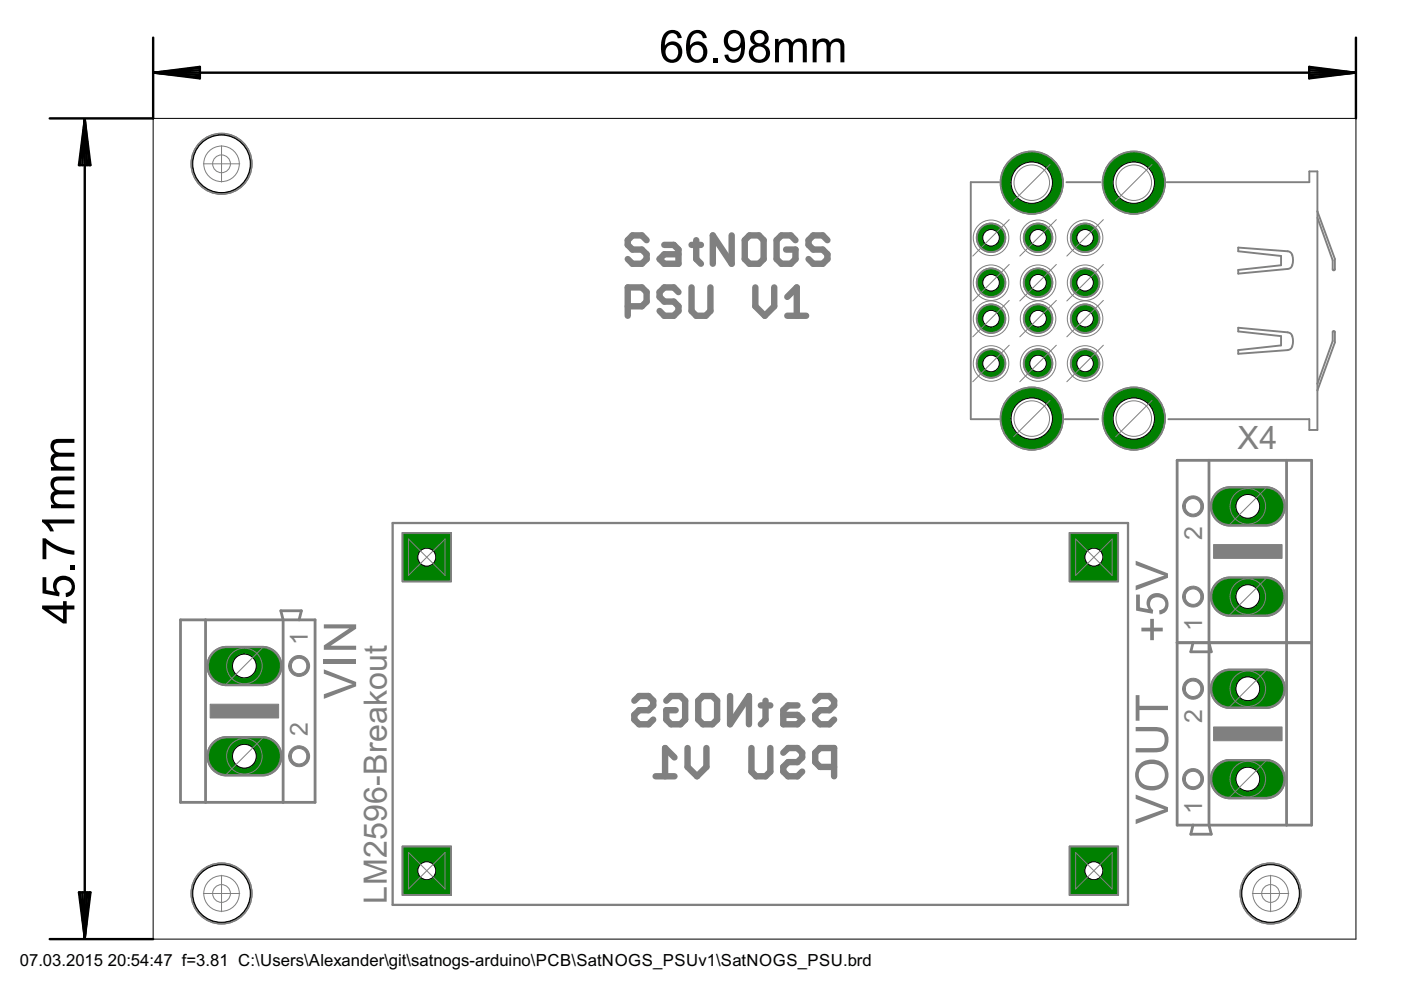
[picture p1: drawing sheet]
<svg xmlns="http://www.w3.org/2000/svg" width="297mm" height="210mm" viewBox="0 0 297 210" stroke-linecap="round" stroke-linejoin="round" font-family="sans-serif">
<g fill="none" stroke="#808080" stroke-width="1.4">
<path d="M137.1 50.9l-1-1h-2l-1 1v1l1 1h2l1 1v1l-1 1h-2l-1-1M140.8 51.9h2.1l.9 1v3h-3l-1-1 1-1h3M146.6 51.9h2M147.6 50.9v4l1 1M155.1 49.9v6l-4-6v6M158.9 49.9h2l1 1v4l-1 1h-2l-1-1v-4zM168.7 50.9l-1-1h-2l-1 1v4l1 1h2l1-1v-2h-2M175.4 50.9l-1-1h-2l-1 1v1l1 1h2l1 1v1l-1 1h-2l-1-1M133.1 64.9h3l1-1v-2l-1-1h-3v6.1M143.8 61.9l-.9-1h-2.1l-1 1v1l1 1h2.1l.9 1v1l-.9 1.1h-2.1l-1-1.1M146.6 60.9v5l1 1.1h2l1-1.1v-5M160.1 60.9v4l2.1 2.1 1.9-2.1v-4"/>
<path d="M166.9 67h4M166.9 62.9l2-2v6.1M134.5 148.6l1-1h2l1 1v1l-1 1h-2l-1 1v1l1 1h2l1-1M141.3 148.6l1-1h2l1 1v4l-1 1h-2l-1-1v-2h2M145.8 158.6v4l2 2 2-2v-4M149 147.6h2l1 1v4l-1 1h-2l-1-1v-4zM154.8 147.6v6l4-6v6M159.3 158.6v5l1 1h2l1-1v-5M161.3 149.6h2M162.3 148.6v4l-1 1M166.1 159.6l1-1h2l1 1v1l-1 1h-2l-1 1v1l1 1h2l1-1M169.1 149.6h-2l-1 1v3h3l1-1-1-1h-3"/>
<path d="M172.8 148.6l1-1h2.1l.9 1v1l-.9 1h-2.1l-1 1v1l1 1h2.1l.9-1M139 164.6h4M143 160.6l-2-2v6M176.8 162.6h-3l-1-1v-2l1-1h3v6"/>
</g>
<g fill="#808080" stroke="#808080" stroke-width=".21">
<path d="M61.9 158.7a2.22 2.22 0 0 1 3.5 .6 2.22 2.22 0 0 1-1.4 3.2 2.22 2.22 0 0 1-2.8-2.2h.6a1.64 1.64 0 0 1 2.3-1.5 1.64 1.64 0 0 1 .3 2.8 1.64 1.64 0 0 1-2.6-.9v-.4h-.6a2.11 2.11 0 0 1 .7-1.6z" fill-rule="evenodd"/>
<path d="M61.9 139.6a2.22 2.22 0 0 1 3.5 .5 2.22 2.22 0 0 1-1.4 3.3 2.22 2.22 0 0 1-2.8-2.2h.6a1.64 1.64 0 0 1 2.3-1.6 1.64 1.64 0 0 1 .4 2.8 1.64 1.64 0 0 1-2.7-.9v-.3h-.6a2.03 2.03 0 0 1 .7-1.6z" fill-rule="evenodd"/>
<path d="M251.4 144.4a2.23 2.23 0 0 1 3.5 .6 2.23 2.23 0 0 1-1.4 3.2 2.23 2.23 0 0 1-2.8-2.2h.6a1.65 1.65 0 0 1 2.4-1.4 1.65 1.65 0 0 1 .2 2.8 1.65 1.65 0 0 1-2.6-1v-.4h-.6a2.33 2.33 0 0 1 .7-1.6z" fill-rule="evenodd"/>
<path d="M251.4 163.6a2.23 2.23 0 0 1 3.5 .5 2.23 2.23 0 0 1-1.4 3.2 2.23 2.23 0 0 1-2.8-2.1h.6a1.65 1.65 0 0 1 2.4-1.4 1.65 1.65 0 0 1 .2 2.8 1.65 1.65 0 0 1-2.6-1.1v-.3h-.6a2.33 2.33 0 0 1 .7-1.6z" fill-rule="evenodd"/>
<path d="M251.4 105.7a2.23 2.23 0 0 1 3.5 .6 2.23 2.23 0 0 1-1.4 3.2 2.23 2.23 0 0 1-2.8-2.1h.6a1.65 1.65 0 0 1 2.4-1.4 1.65 1.65 0 0 1 .2 2.8 1.65 1.65 0 0 1-2.6-1.1v-.3h-.6a2.33 2.33 0 0 1 .7-1.7z" fill-rule="evenodd"/>
<path d="M251.4 124.9a2.23 2.23 0 0 1 3.5 .5 2.23 2.23 0 0 1-1.4 3.3 2.23 2.23 0 0 1-2.8-2.2h.6a1.65 1.65 0 0 1 2.4-1.4 1.65 1.65 0 0 1 .2 2.8 1.65 1.65 0 0 1-2.6-1.1v-.3h-.6a2.33 2.33 0 0 1 .7-1.6z" fill-rule="evenodd"/>
<circle cx="47" cy="189.4" r="6.5"/>
<circle cx="269.4" cy="189.4" r="6.5"/>
<circle cx="47" cy="34.7" r="6.5"/>
<circle cx="240.4" cy="88.8" r="6.7"/>
<circle cx="240.4" cy="38.7" r="6.7"/>
<circle cx="218.8" cy="88.8" r="6.7"/>
<circle cx="218.8" cy="38.7" r="6.7"/>
<circle cx="230.1" cy="50.4" r="3.1"/>
<circle cx="220.1" cy="50.4" r="3.1"/>
<circle cx="210.1" cy="50.4" r="3.1"/>
<circle cx="230.1" cy="67.6" r="3.1"/>
<circle cx="220.1" cy="67.6" r="3.1"/>
<circle cx="210.1" cy="67.6" r="3.1"/>
<circle cx="210.1" cy="59.9" r="3.1"/>
<circle cx="220.1" cy="59.9" r="3.1"/>
<circle cx="230.1" cy="59.9" r="3.1"/>
<circle cx="210.1" cy="77.1" r="3.1"/>
<circle cx="220.1" cy="77.1" r="3.1"/>
<circle cx="230.1" cy="77.1" r="3.1"/>
</g>
<g fill="#808080" stroke="#808080" stroke-width=".21">
<path d="M85.3 179.4h10.4v10.4h-10.4z"/>
<path d="M85.3 112.9h10.4v10.5h-10.4z"/>
<path d="M226.7 179.4h10.5v10.4h-10.5z"/>
<path d="M226.7 112.9h10.5v10.5h-10.5z"/>
<path d="M44.9 138.5l1.3-1 1-.4h8.7a4.2 4.2 0 0 1 3.9 4.1 4.2 4.2 0 0 1-3.9 4.2h-8.1a4.2 4.2 0 0 1-3.6-2.6 4.2 4.2 0 0 1 .7-4.3z"/>
<path d="M44.9 157.6l1.3-1 1-.3 8.7-.1a4.2 4.2 0 0 1 3.9 4.1 4.2 4.2 0 0 1-3.9 4.2h-8.1a4.2 4.2 0 0 1-3.6-2.5 4.2 4.2 0 0 1 .7-4.4z"/>
<path d="M257.7 162.5l1.3-1 1-.4 8.6-.1a4.2 4.2 0 0 1 3.9 4.2 4.2 4.2 0 0 1-3.9 4.2h-8.1a4.2 4.2 0 0 1-3.5-2.6 4.2 4.2 0 0 1 .7-4.3z"/>
<path d="M257.7 143.3l1.3-1 1-.4h8.6a4.2 4.2 0 0 1 3.9 4.1 4.2 4.2 0 0 1-3.9 4.2h-8.1a4.2 4.2 0 0 1-3.5-2.6 4.2 4.2 0 0 1 .7-4.3z"/>
<path d="M257.7 123.8l1.3-1 1-.4 8.6-.1a4.2 4.2 0 0 1 3.9 4.2 4.2 4.2 0 0 1-3.9 4.2h-8.1a4.2 4.2 0 0 1-3.5-2.6 4.2 4.2 0 0 1 .7-4.3z"/>
<path d="M257.7 104.6l1.3-1 1-.3 8.6-.1a4.2 4.2 0 0 1 3.9 4.2 4.2 4.2 0 0 1-3.9 4.1h-8.1a4.2 4.2 0 0 1-3.5-2.5 4.2 4.2 0 0 1 .7-4.4z"/>
<path d="M44.6 149.3h14.5v2.9h-14.5z"/>
<path d="M257.3 154.1h14.5v3h-14.5z"/>
<path d="M257.3 115.5h14.5v2.9h-14.5z"/>
</g>
<path d="M83.2 110.9h156v81h-156z" fill="none" stroke="#808080" stroke-width=".49"/>
<path d="M249.6 97.6h28.5v77.3h-28.5zM256.3 97.6v77.3l.5 2h-4.3l.4-2M272.8 97.6v77.3M38.3 131.4h28.5v38.7h-28.5zM43.6 131.4v38.7M63.4 131.4l.5-1.9h-4.4l.5 1.9v38.7M249.6 136.3h28.5M252.9 136.3l-.4 1.9h4.3l-.5-1.9" fill="none" stroke="#808080" stroke-width=".59"/>
<path d="M211.8 38.6h-6v50.3h6M226.1 38.6h7.2M247.3 38.6h30.3v-2.3h1.7v54.9h-1.7v-2.3h-29.9M262.5 52.5l10.5 .8 .5 .1a2.63 2.63 0 0 1 0 3.5l-11 1.1v-.8l9.1-1v-1.9l-9.1-1zM279.3 44.8l3.7 10.1v2.2l-.1 .2h-.2l-.1-.2v-1.9l-3.3-9.1M262.5 69.5l10.5 1 .5 .1a2.63 2.63 0 0 1 0 3.5l-.5 .1-10.5 .8v-.8l9.1-1v-1.9l-9.1-1zM225.7 88.9h7.2M279.3 81.4l3.3-9.1v-1.9l.2-.2 .2 .2v2.2l-3.7 10.2" fill="none" stroke="#808080" stroke-width=".4"/>
<path d="M85.7 179.8h9.6v9.6h-9.6z" fill="#008000" stroke="#008000" stroke-width=".21"/>
<circle cx="90.5" cy="184.6" r="1.91" fill="#fff" stroke="#000" stroke-width=".21"/>
<path d="M85.7 113.3h9.6v9.7h-9.6z" fill="#008000" stroke="#008000" stroke-width=".21"/>
<circle cx="90.5" cy="118.1" r="1.91" fill="#fff" stroke="#000" stroke-width=".21"/>
<path d="M227.1 179.8h9.6v9.6h-9.6z" fill="#008000" stroke="#008000" stroke-width=".21"/>
<circle cx="231.9" cy="184.6" r="1.91" fill="#fff" stroke="#000" stroke-width=".21"/>
<path d="M227.1 113.3h9.6v9.7h-9.6z" fill="#008000" stroke="#008000" stroke-width=".21"/>
<circle cx="231.9" cy="118.1" r="1.91" fill="#fff" stroke="#000" stroke-width=".21"/>
<path d="M48 141.2h7.6" fill="none" stroke="#008000" stroke-width="7.6"/>
<circle cx="51.8" cy="141.2" r="2.52" fill="#fff" stroke="#000" stroke-width=".21"/>
<path d="M48 160.3h7.6" fill="none" stroke="#008000" stroke-width="7.6"/>
<circle cx="51.8" cy="160.3" r="2.52" fill="#fff" stroke="#000" stroke-width=".21"/>
<path d="M260.8 165.2h7.5" fill="none" stroke="#008000" stroke-width="7.6"/>
<circle cx="264.6" cy="165.2" r="2.52" fill="#fff" stroke="#000" stroke-width=".21"/>
<path d="M260.8 146h7.5" fill="none" stroke="#008000" stroke-width="7.6"/>
<circle cx="264.6" cy="146" r="2.52" fill="#fff" stroke="#000" stroke-width=".21"/>
<path d="M260.8 126.5h7.5" fill="none" stroke="#008000" stroke-width="7.6"/>
<circle cx="264.6" cy="126.5" r="2.52" fill="#fff" stroke="#000" stroke-width=".21"/>
<path d="M260.8 107.4h7.5" fill="none" stroke="#008000" stroke-width="7.6"/>
<circle cx="264.6" cy="107.4" r="2.52" fill="#fff" stroke="#000" stroke-width=".21"/>
<circle cx="240.4" cy="88.8" r="6.3" fill="#008000" stroke="#008000" stroke-width=".21"/>
<circle cx="240.4" cy="88.8" r="4.4" fill="#fff" stroke="#000" stroke-width=".21"/>
<circle cx="240.4" cy="38.7" r="6.3" fill="#008000" stroke="#008000" stroke-width=".21"/>
<circle cx="240.4" cy="38.7" r="4.4" fill="#fff" stroke="#000" stroke-width=".21"/>
<circle cx="218.8" cy="88.8" r="6.3" fill="#008000" stroke="#008000" stroke-width=".21"/>
<circle cx="218.8" cy="88.8" r="4.4" fill="#fff" stroke="#000" stroke-width=".21"/>
<circle cx="218.8" cy="38.7" r="6.3" fill="#008000" stroke="#008000" stroke-width=".21"/>
<circle cx="218.8" cy="38.7" r="4.4" fill="#fff" stroke="#000" stroke-width=".21"/>
<circle cx="230.1" cy="50.4" r="2.71" fill="#008000" stroke="#008000" stroke-width=".21"/>
<circle cx="230.1" cy="50.4" r="1.76" fill="#fff" stroke="#000" stroke-width=".21"/>
<circle cx="220.1" cy="50.4" r="2.71" fill="#008000" stroke="#008000" stroke-width=".21"/>
<circle cx="220.1" cy="50.4" r="1.76" fill="#fff" stroke="#000" stroke-width=".21"/>
<circle cx="210.1" cy="50.4" r="2.71" fill="#008000" stroke="#008000" stroke-width=".21"/>
<circle cx="210.1" cy="50.4" r="1.76" fill="#fff" stroke="#000" stroke-width=".21"/>
<circle cx="230.1" cy="67.6" r="2.71" fill="#008000" stroke="#008000" stroke-width=".21"/>
<circle cx="230.1" cy="67.6" r="1.76" fill="#fff" stroke="#000" stroke-width=".21"/>
<circle cx="220.1" cy="67.6" r="2.71" fill="#008000" stroke="#008000" stroke-width=".21"/>
<circle cx="220.1" cy="67.6" r="1.76" fill="#fff" stroke="#000" stroke-width=".21"/>
<circle cx="210.1" cy="67.6" r="2.71" fill="#008000" stroke="#008000" stroke-width=".21"/>
<circle cx="210.1" cy="67.6" r="1.76" fill="#fff" stroke="#000" stroke-width=".21"/>
<circle cx="210.1" cy="59.9" r="2.71" fill="#008000" stroke="#008000" stroke-width=".21"/>
<circle cx="210.1" cy="59.9" r="1.76" fill="#fff" stroke="#000" stroke-width=".21"/>
<circle cx="220.1" cy="59.9" r="2.71" fill="#008000" stroke="#008000" stroke-width=".21"/>
<circle cx="220.1" cy="59.9" r="1.76" fill="#fff" stroke="#000" stroke-width=".21"/>
<circle cx="230.1" cy="59.9" r="2.71" fill="#008000" stroke="#008000" stroke-width=".21"/>
<circle cx="230.1" cy="59.9" r="1.76" fill="#fff" stroke="#000" stroke-width=".21"/>
<circle cx="210.1" cy="77.1" r="2.71" fill="#008000" stroke="#008000" stroke-width=".21"/>
<circle cx="210.1" cy="77.1" r="1.76" fill="#fff" stroke="#000" stroke-width=".21"/>
<circle cx="220.1" cy="77.1" r="2.71" fill="#008000" stroke="#008000" stroke-width=".21"/>
<circle cx="220.1" cy="77.1" r="1.76" fill="#fff" stroke="#000" stroke-width=".21"/>
<circle cx="230.1" cy="77.1" r="2.71" fill="#008000" stroke="#008000" stroke-width=".21"/>
<circle cx="230.1" cy="77.1" r="1.76" fill="#fff" stroke="#000" stroke-width=".21"/>
<g fill="none" stroke="#000" stroke-width=".21">
<path d="M32.5 25.1h255v174h-255z"/>
<circle cx="47" cy="189.4" r="6.1"/>
</g>
<circle cx="47" cy="189.4" r="6.1" fill="#fff" stroke="#000" stroke-width=".21"/>
<circle cx="269.4" cy="189.4" r="6.1" fill="none" stroke="#000" stroke-width=".21"/>
<circle cx="269.4" cy="189.4" r="6.1" fill="#fff" stroke="#000" stroke-width=".21"/>
<circle cx="47" cy="34.7" r="6.1" fill="none" stroke="#000" stroke-width=".21"/>
<circle cx="47" cy="34.7" r="6.1" fill="#fff" stroke="#000" stroke-width=".21"/>
<g fill="none" stroke="#000" stroke-width=".51">
<path d="M32.5 8v17.1h-22M32.7 15.4h254.5M32.7 15.4l9.7-1.2v2.4zM32.7 15.4l9.7 .5M32.7 15.4l9.7 1M42.4 14.9l-9.7 .5M42.4 14.4l-9.7 1M277.6 14.2l9.6 1.2-9.6 1.2zM277.6 14.9l9.6 .5M277.6 14.4l9.6 1M287.2 15.4l-9.6 .5M287.2 15.4l-9.6 1"/>
<path d="M287.5 8v17.1M18 25.4v173.5M18 25.4l1.2 9.6h-2.5zM18 25.4l-.5 9.6M18 25.4l.5 9.6M18 25.4l-1 9.6M18 25.4l.9 9.6M10.5 199.1h22M16.7 189.2h2.5l-1.2 9.7zM17 189.2l1 9.7M17.5 189.2l.5 9.7M18.5 189.2l-.5 9.7"/>
<path d="M18.9 189.2l-.9 9.7"/>
</g>
<g fill="none" stroke="#808080" stroke-width=".21">
<path d="M43.1 34.7h7.7M47 30.9v7.7M222.6 34.9l-7.7 7.7M244.2 34.9l-7.7 7.7M214 46.6l-7.8 7.7M214 56.1l-7.8 7.7M224 46.6l-7.8 7.7M224 56.1l-7.8 7.7M233.9 46.6l-7.7 7.7M233.9 56.1l-7.7 7.7M214 63.7l-7.8 7.7M214 73.2l-7.8 7.7"/>
<path d="M224 63.7l-7.8 7.7M224 73.2l-7.8 7.7M233.9 63.7l-7.7 7.7M233.9 73.2l-7.7 7.7M222.6 84.9l-7.7 7.7M244.2 84.9l-7.7 7.7M86.6 114.3v7.7l7.8-7.7v7.7zM228 114.3v7.7l7.8-7.7v7.7zM268.4 103.5l-7.7 7.7M55.7 137.3l-7.8 7.8M268.4 122.6l-7.7 7.8M55.7 156.5l-7.8 7.7"/>
<path d="M268.4 142.2l-7.7 7.7M268.4 161.3l-7.7 7.7M43.1 189.4h7.7M47 185.6v7.7M86.6 180.7l7.8 7.8v-7.8l-7.8 7.8zM228 180.7l7.8 7.8v-7.8l-7.8 7.8zM265.5 189.4h7.8M269.4 185.6v7.7"/>
<circle cx="47" cy="34.7" r="3.8"/>
<circle cx="47" cy="34.7" r="1.88"/>
<circle cx="218.8" cy="38.7" r="3.8"/>
<circle cx="240.4" cy="38.7" r="3.8"/>
<circle cx="210.1" cy="59.9" r="3.8"/>
<circle cx="210.1" cy="50.4" r="3.8"/>
<circle cx="220.1" cy="50.4" r="3.8"/>
<circle cx="220.1" cy="59.9" r="3.8"/>
<circle cx="230.1" cy="50.4" r="3.8"/>
<circle cx="230.1" cy="59.9" r="3.8"/>
<circle cx="210.1" cy="77.1" r="3.8"/>
<circle cx="210.1" cy="67.6" r="3.8"/>
<circle cx="220.1" cy="77.1" r="3.8"/>
<circle cx="220.1" cy="67.6" r="3.8"/>
<circle cx="230.1" cy="67.6" r="3.8"/>
<circle cx="230.1" cy="77.1" r="3.8"/>
<circle cx="218.8" cy="88.8" r="3.8"/>
<circle cx="240.4" cy="88.8" r="3.8"/>
<circle cx="264.6" cy="107.4" r="3.8"/>
<circle cx="264.6" cy="126.5" r="3.8"/>
<circle cx="51.8" cy="141.2" r="3.8"/>
<circle cx="264.6" cy="146" r="3.8"/>
<circle cx="51.8" cy="160.3" r="3.8"/>
<circle cx="264.6" cy="165.2" r="3.8"/>
<circle cx="47" cy="189.4" r="3.8"/>
<circle cx="47" cy="189.4" r="1.88"/>
<circle cx="269.4" cy="189.4" r="3.8"/>
<circle cx="269.4" cy="189.4" r="1.88"/>
</g>
<g font-size="10.7">
<text x="139.8" y="13.2">66.98mm</text>
<text x="15.8" y="132.3" transform="rotate(-90 15.8 132.3)">45.71mm</text>
</g>
<g font-size="10.7" fill="#808080">
<text x="247.6" y="136.3" transform="rotate(-90 247.6 136.3)">+5V</text>
<text x="75.5" y="148.2" transform="rotate(-90 75.5 148.2)">VIN</text>
<text x="247.6" y="174.8" transform="rotate(-90 247.6 174.8)">VOUT</text>
</g>
<g font-size="7.6" fill="#808080">
<text x="262.4" y="95.2">X4</text>
<text x="82" y="191.7" transform="rotate(-90 82 191.7)">LM2596-Breakout</text>
</g>
<g font-size="5.9" fill="#808080">
<text x="254.9" y="114.5" transform="rotate(-90 254.9 114.5)">2</text>
<text x="65.2" y="136.8" transform="rotate(-90 65.2 136.8)">1</text>
<text x="254.9" y="133.8" transform="rotate(-90 254.9 133.8)">1</text>
<text x="254.9" y="153.2" transform="rotate(-90 254.9 153.2)">2</text>
<text x="65.2" y="156.2" transform="rotate(-90 65.2 156.2)">2</text>
<text x="254.9" y="172.5" transform="rotate(-90 254.9 172.5)">1</text>
</g>
<g font-size="4">
<text x="4.2" y="204.7">07.03.2015</text>
<text x="22.9" y="204.7">20:54:47 f=3.81 C:\Users\Alexander\git\satnogs-arduino\PCB\SatNOGS_PSUv1\SatNOGS_PSU.brd</text>
</g>
</svg>
